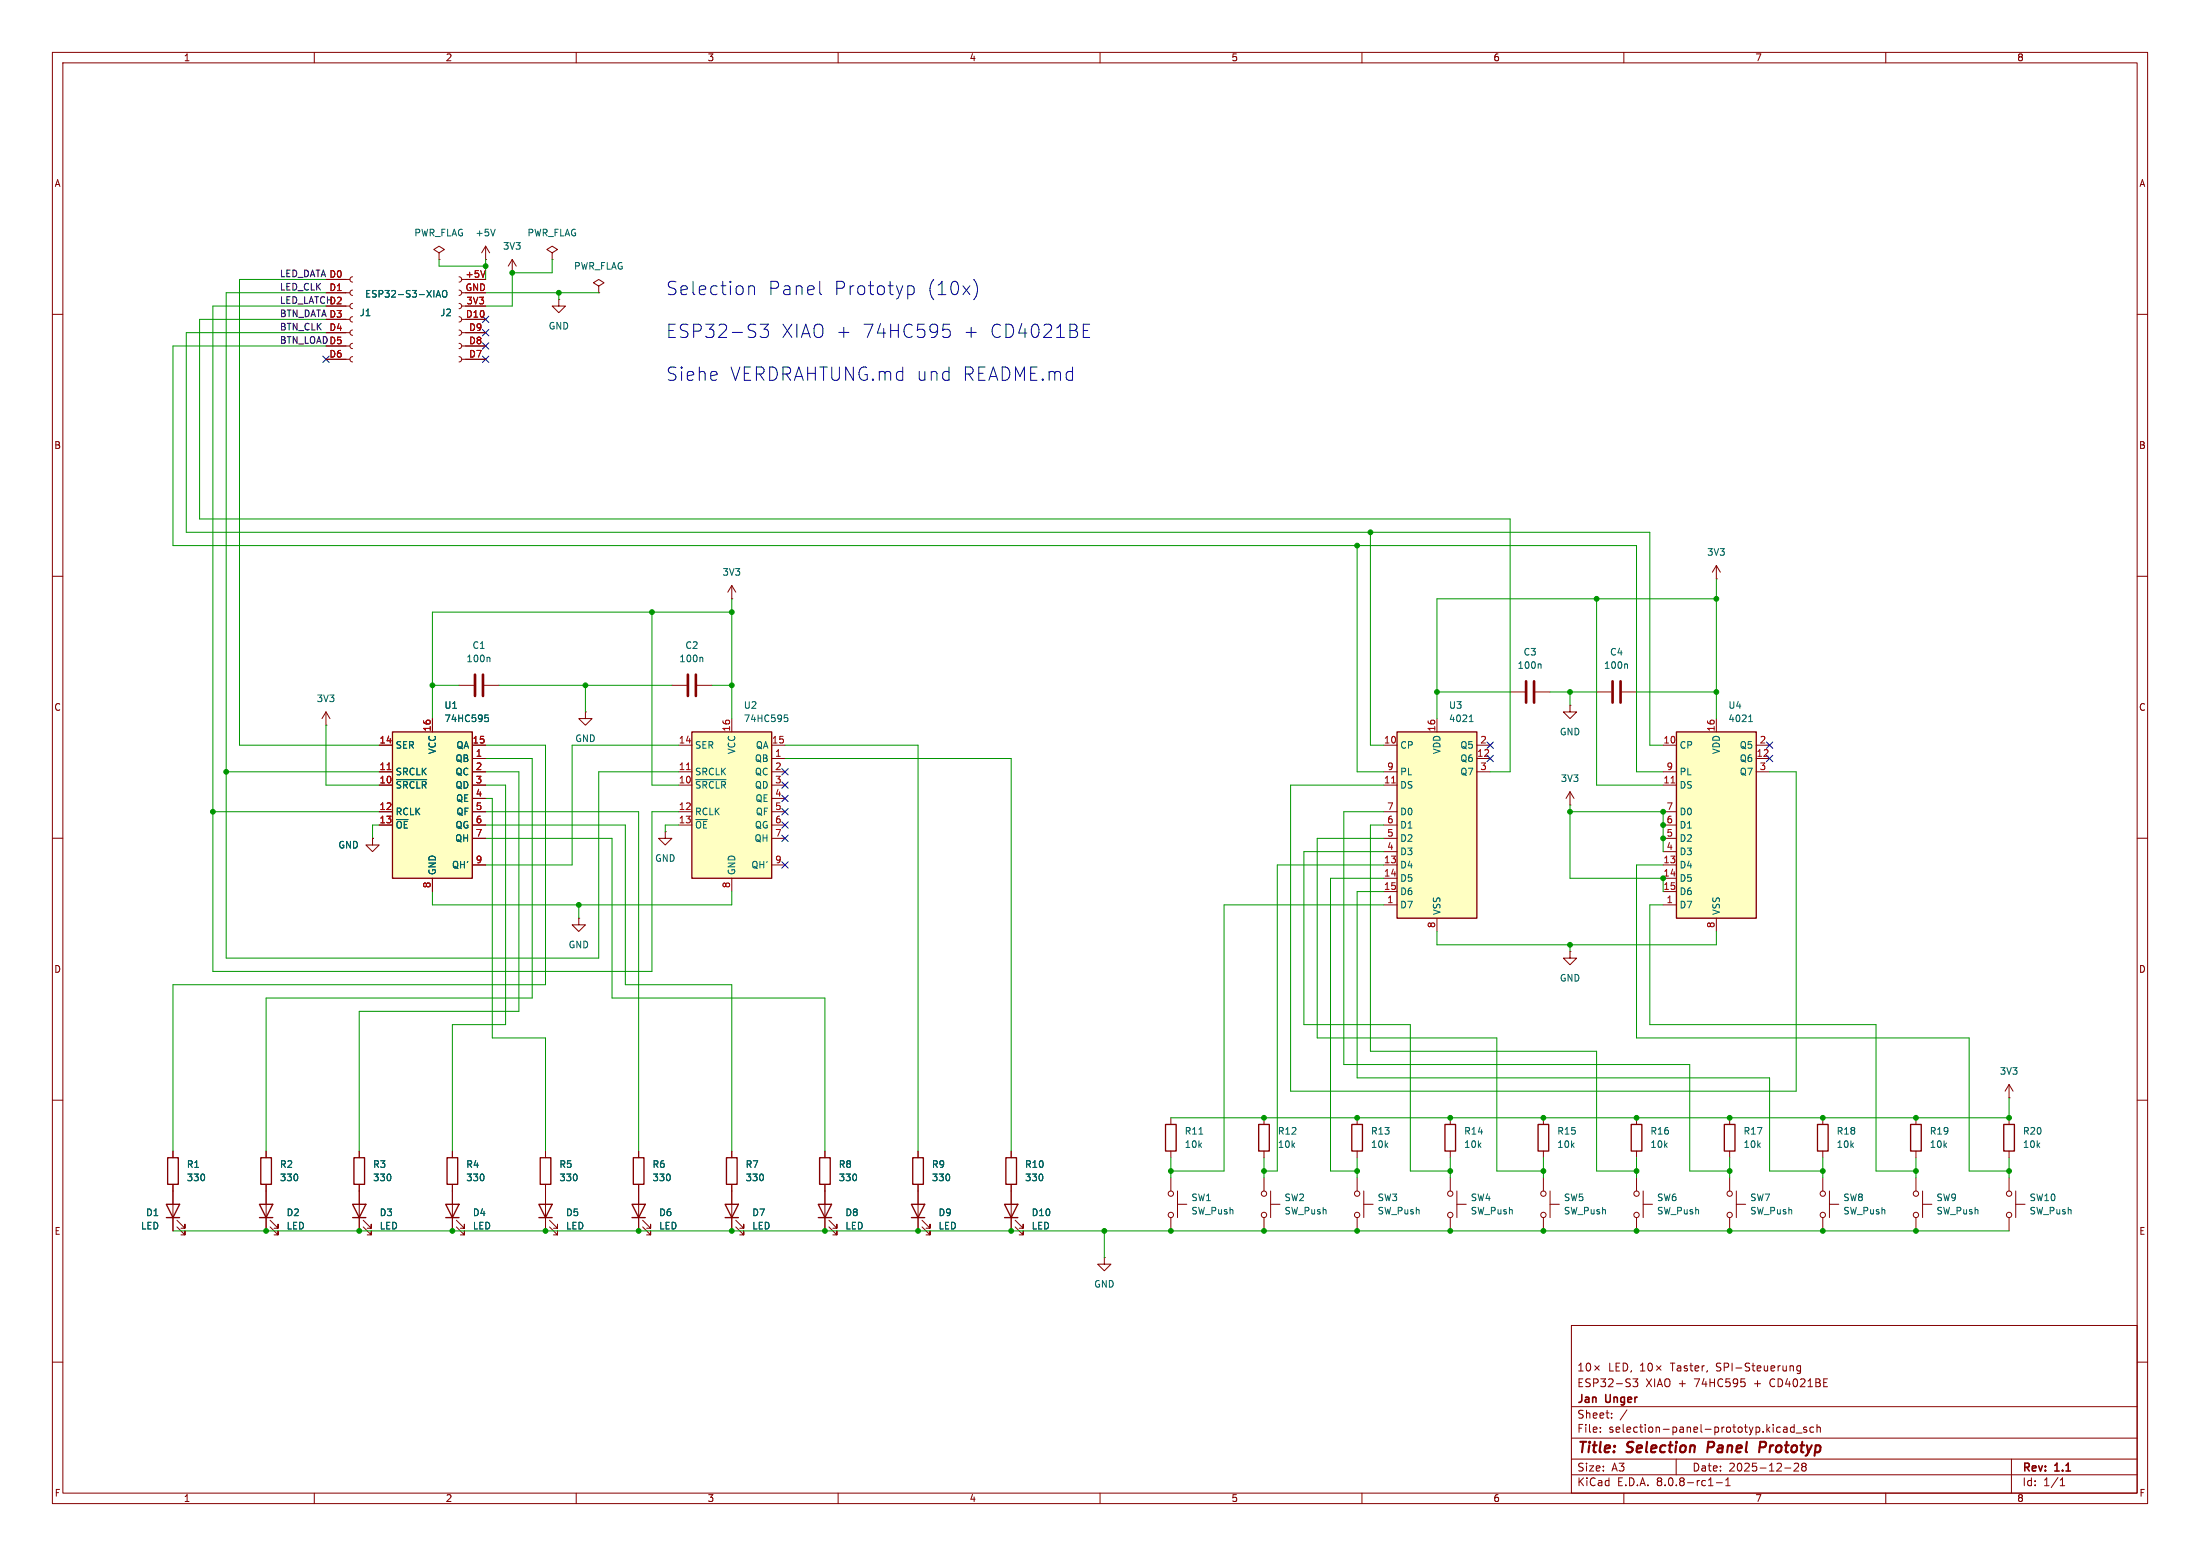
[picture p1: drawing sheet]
<svg xmlns="http://www.w3.org/2000/svg" width="420mm" height="297mm" viewBox="0 0 420 297" stroke-linecap="round" stroke-linejoin="round" font-family="sans-serif">
<g fill="none" stroke="#840000" stroke-width=".19">
<path d="M10 10h400v277h-400zM12 12h396v273h-396zM60 10v2M110 10v2M160 10v2M210 10v2M260 10v2M310 10v2M360 10v2M62.2 58.4h4.6M62.2 55.9h4.6M62.2 53.3h4.6"/>
<path d="M67.3 57.9l-.3 .2-.2 .3 .2 .4 .3 .1M67.3 55.4l-.3 .1-.2 .4 .2 .3 .3 .2M67.3 52.8l-.3 .2-.2 .3 .2 .4 .3 .1M87.6 57.9l.4 .2 .1 .3-.1 .4-.4 .1M87.6 55.4l.4 .1 .1 .4-.1 .3-.4 .2M87.6 52.8l.4 .2 .1 .3-.1 .4-.4 .1M88.1 58.4h4.6M88.1 55.9h4.6M88.1 53.3h4.6M114.3 54.6l1-.6-1-.7-1 .7 1 .6v1.3M114.3 55.9h.1M10 60h2"/>
<path d="M62.2 68.6h4.6M62.2 66h4.6M62.2 63.5h4.6M62.2 61h4.6M67.3 68.1l-.3 .1-.2 .4 .2 .3 .3 .2M67.3 65.5l-.3 .2-.2 .3 .2 .4 .3 .1M67.3 63l-.3 .1-.2 .4 .2 .4 .3 .1M67.3 60.5l-.3 .1-.2 .4 .2 .3 .3 .2M87.6 68.1l.4 .1 .1 .4-.1 .3-.4 .2M87.6 65.5l.4 .2 .1 .3-.1 .4-.4 .1M87.6 63l.4 .1 .1 .4-.1 .4-.4 .1M87.6 60.5l.4 .1 .1 .4-.1 .3-.4 .2"/>
<path d="M88.1 68.6h4.6M88.1 66h4.6M88.1 63.5h4.6M88.1 61h4.6M408 60h2M10 110h2M139.7 114.3h.1M139.7 111.8l-.8 1.2M139.7 111.8v2.5M139.7 111.8l.8 1.2M408 110h2M62.2 138.4h.1"/>
<path d="M62.2 135.9l-.7 1.3M62.2 135.9v2.5M62.2 135.9l.8 1.3M128.3 130.8h2.8M133.1 130.8h2.8M288.3 132.1h2.8M293.1 132.1h2.8M299.7 134.6v1.3h1.3l-1.3 1.3-1.3-1.3h1.3M299.7 134.6h.1M10 160h2M127 158.8v1.2h1.3l-1.3 1.3-1.3-1.3h1.3M127 158.8h.1"/>
<path d="M408 160h2M71.1 160v1.3h1.3l-1.3 1.3-1.3-1.3h1.3M71.1 160h.1M110.5 175.3v1.2h1.3l-1.3 1.3-1.3-1.3h1.3M110.5 175.3h.1M299.7 181.6v1.3h1.3l-1.3 1.3-1.3-1.3h1.3M299.7 181.6h.1M10 210h2M33 219.7v1.3M50.8 219.7v1.3M68.6 219.7v1.3M86.4 219.7v1.3"/>
<path d="M104.1 219.7v1.3M121.9 219.7v1.3M193 219.7v1.3M223.5 213.4v1.2M223.5 219.7v1.3M241.3 213.4v1.2M241.3 219.7v1.3M294.6 213.4v1.2M294.6 219.7v1.3M383.5 213.4v1.2M383.5 219.7v1.3M408 210h2"/>
<path d="M33 226.1v8.8M33.8 234.2l1.5 1.5v-.8v.8h-.8M33.8 232.9l1.5 1.5v-.7v.7h-.8M50.8 226.1v8.8M51.6 234.2l1.5 1.5v-.8v.8h-.8M51.6 232.9l1.5 1.5v-.7v.7h-.8M68.6 226.1v8.8M69.3 234.2l1.6 1.5v-.8v.8h-.8M69.3 232.9l1.6 1.5v-.7v.7h-.8M86.4 226.1v8.8M87.1 234.2l1.5 1.5v-.8v.8h-.7M87.1 232.9l1.5 1.5v-.7v.7h-.7"/>
<path d="M104.1 226.1v1.2M121.9 226.1v8.8M122.7 234.2l1.5 1.5v-.8v.8h-.8M122.7 232.9l1.5 1.5v-.7v.7h-.8M175.3 227.3v7.6M176 234.2l1.5 1.5v-.8v.8h-.7M176 232.9l1.5 1.5v-.7v.7h-.7M193 226.1v8.8M193.8 234.2l1.5 1.5v-.8v.8h-.7M193.8 232.9l1.5 1.5v-.7v.7h-.7M223.5 224.8v2.5M223.5 232.4v2.5"/>
<path d="M224.8 229.9h1.8M224.8 227.3v5.1M241.3 224.8v2.5M241.3 232.4v2.5M242.6 229.9h1.7M242.6 227.3v5.1M276.9 224.8v2.5M276.9 232.4v2.5M278.1 229.9h1.8M278.1 227.3v5.1M294.6 224.8v2.5M294.6 232.4v2.5"/>
<path d="M295.9 229.9h1.8M295.9 227.3v5.1M312.4 224.8v2.5M312.4 232.4v2.5M313.7 229.9h1.8M313.7 227.3v5.1M365.8 224.8v2.5M365.8 232.4v2.5M367 229.9h1.8M367 227.3v5.1M383.5 224.8v2.5M383.5 232.4v2.5"/>
<path d="M384.8 229.9h1.8M384.8 227.3v5.1M210.8 240v1.3h1.3l-1.3 1.3-1.3-1.3h1.3M210.8 240h.1M300 253h108v32h-108zM10 260h2M300 278.5h108M300 274.5h108M300 268.5h108M301.4 261.7h.8M301.4 260.6l.4-.4v1.5M302.9 260.3l.3-.1a.8 .8 0 0 1 .5 .7 .8 .8 0 0 1-.5 .8l-.3-.2-.1-.4z"/>
<path d="M304.4 260.7l.9 .8M305.3 260.7l-.9 .8M305.5 273.2v.2M305.5 272.5v.1M307.3 260.2v1.5h.7M307.7 270.5v.2M307.7 269.8v.1M308.5 260.9h.5M309.2 260.2h-.7v1.5h.7M309.9 260.2a.76 .76 0 0 1 .8 .7 .76 .76 0 0 1-.8 .8zM310.6 269.1l-1.3 1.9M311.4 261.6l-.1 .3"/>
<path d="M311.7 263.2h1l-.5 .6 .4 .1v.6l-.2 .2-.7-.2M313.2 261.7h.8M313.2 260.6l.4-.4v1.5M314.7 260.3l.2-.1a.8 .8 0 0 1 .6 .7 .8 .8 0 0 1-.6 .8l-.2-.2-.1-.4zM316.2 260.7l.9 .8M317.1 260.7l-.9 .8M320 278.5v3M332.4 263.2h.7M333 263.8l.2 .2-.2 .6M339.7 272.4l.2 .1M339.9 273.3l-.2 .1M340.5 272.5h.6l.1 .9"/>
<path d="M341.2 272.7l-.5 .1a.29 .29 0 0 0-.3 .3 .29 .29 0 0 0 .3 .3l.5-.1M342.2 260.7l.2 .2v.8M342.5 272.5l-.4-.1-.3 .3 .1 .6h.6M342.5 271.9v1.5M342.9 273.5h1.1M343.3 279.4v.5l-.9 .9h1M343.7 260.8l-.4-.1-.3 .3 .2 .6h.5M343.7 260.7v1.2l-.3 .3-.3-.1M344 279.4l-.1 .2 .3 .3M344.2 279.9l-.3 .3 .1 .4 .2 .2 .5-.1 .1-.2-.1-.4-.2-.2M344.2 279.9h.3M344.7 279.4l.1 .2-.3 .3"/>
<path d="M344.9 272.5l-.4-.1-.2 .2 .1 .2 .5 .2v.3h-.6M346.2 272.5l-.4-.1-.3 .3 .2 .6h.5M346.9 272.5l.2-.1 .3 .1 .1 .9M346.9 271.9v1.5M384 278.5v6.5M408 260h2M60 285v2M110 285v2M160 285v2M210 285v2M260 285v2M300 281.5h108"/>
<path d="M310 285v2M326.2 283.6h.8M327.7 283h1.1M329.4 283.6h.9M329.4 282.5l.5-.4v1.5M340.7 280.2h1.2M360 285v2M393.3 283.6h.9M393.3 282.5l.4-.4v1.5"/>
<circle cx="223.5" cy="227.8" r=".51"/>
<circle cx="223.5" cy="231.9" r=".51"/>
<circle cx="241.3" cy="231.9" r=".51"/>
<circle cx="241.3" cy="227.8" r=".51"/>
<circle cx="276.9" cy="231.9" r=".51"/>
<circle cx="276.9" cy="227.8" r=".51"/>
<circle cx="294.6" cy="227.8" r=".51"/>
<circle cx="294.6" cy="231.9" r=".51"/>
<circle cx="312.4" cy="227.8" r=".51"/>
<circle cx="312.4" cy="231.9" r=".51"/>
<circle cx="365.8" cy="231.9" r=".51"/>
<circle cx="365.8" cy="227.8" r=".51"/>
<circle cx="383.5" cy="227.8" r=".51"/>
<circle cx="383.5" cy="231.9" r=".51"/>
</g>
<path d="M326.2 275.2l-.3 2M336.8 275.2h-.7l-.3 2M336.9 276.2l-1 .1" fill="none" stroke="#840000" stroke-width=".4"/>
<g fill="none" stroke="#840000" stroke-width=".25">
<path d="M222.5 214.6h2v5.1h-2zM240.3 214.6h2v5.1h-2zM293.6 214.6h2.1v5.1h-2.1zM382.5 214.6h2.1v5.1h-2.1zM31.7 229.9h2.6l-1.3 2.5zM31.7 232.4h2.6M32 221h2v5.1h-2zM49.5 229.9h2.6l-1.3 2.5zM49.5 232.4h2.6M49.8 221h2v5.1h-2zM67.3 229.9h2.5l-1.2 2.5zM67.3 232.4h2.5"/>
<path d="M67.6 221h2v5.1h-2zM85.1 229.9h2.5l-1.2 2.5zM85.1 232.4h2.5M85.3 221h2.1v5.1h-2.1zM103.1 221h2.1v5.1h-2.1zM120.6 229.9h2.6l-1.3 2.5zM120.6 232.4h2.6M120.9 221h2v5.1h-2zM174 229.9h2.5l-1.2 2.5zM174 232.4h2.5M191.8 229.9h2.5l-1.3 2.5zM191.8 232.4h2.5"/>
<path d="M192 221h2.1v5.1h-2.1z"/>
</g>
<path d="M131.3 128.8v4M132.8 128.8v4M291.3 130v4.1M292.9 130v4.1" fill="none" stroke="#840000" stroke-width=".51"/>
<path d="M83.3 56.7l.4-1.3 .4 1.3M83.4 56.4h.6M84.6 55.5l.2-.1a.43 .43 0 0 1 .5 .5v.4a.42 .42 0 0 1-.4 .4 .42 .42 0 0 1-.4-.4zM134 125.5l.2 .1v.7M294 126.7l.2 .2v.7M228.9 216.5h.7" fill="none" stroke="#006464" stroke-width=".19"/>
<path d="M92.6 51.7l-.4 1.2" fill="none" stroke="#a90000" stroke-width=".19"/>
<path d="M266.7 139.7h15.2v35.6h-15.2z" fill="#ffffc2"/>
<path d="M266.7 139.7h15.2v35.6h-15.2zM258.1 214.6h2v5.1h-2zM275.8 214.6h2.1v5.1h-2.1zM364.7 214.6h2.1v5.1h-2.1z" fill="none" stroke="#840000" stroke-width=".25"/>
<g fill="none" stroke="#840000" stroke-width=".19">
<path d="M83.8 48.3l1-.7-1-.6-1 .6 1 .7v1.2M83.8 49.5h.1M92.7 49.5h.1M92.7 47l-.8 1.3M92.7 47v2.5M92.7 47l.8 1.3M97.8 52.1h.1M97.8 49.5l-.8 1.3M97.8 49.5v2.6M97.8 49.5l.8 1.3M105.4 48.3l1-.7-1-.6-1 .6 1 .7v1.2M105.4 49.5h.1"/>
<path d="M106.7 57.2v1.2h1.2l-1.2 1.3-1.3-1.3h1.3M106.7 57.2h.1M87.6 130.8h2.8M92.5 130.8h2.7M111.8 135.9v1.3h1.2l-1.2 1.2-1.3-1.2h1.3M111.8 135.9h.1M274.3 137.2v2.5M264.2 142.2h2.5M264.2 149.9h2.5M264.2 147.3h2.5M264.2 157.5h2.5M264.2 154.9h2.5"/>
<path d="M281.9 142.2h2.6M281.9 144.8h2.6M281.9 147.3h2.6M299.7 153.7h.1M299.7 151.1l-.7 1.3M299.7 151.1v2.6M299.7 151.1l.8 1.3M264.2 172.7h2.5M264.2 165.1h2.5M264.2 167.6h2.5M264.2 170.2h2.5M264.2 162.6h2.5"/>
<path d="M264.2 160h2.5M274.3 175.3v2.5M259.1 213.4v1.2M259.1 219.7v1.3M276.9 213.4v1.2M276.9 219.7v1.3M365.8 213.4v1.2M365.8 219.7v1.3"/>
</g>
<path d="M265.7 149.4h.7" fill="none" stroke="#a90000" stroke-width=".19"/>
<path d="M94.5 43.8l-.4 1.2M93.3 125.5l.2 .1v.7M280.5 137.7h.7M280.6 136.8l.3-.3v1.2" fill="none" stroke="#006464" stroke-width=".19"/>
<path d="M90.7 128.8v4M92.2 128.8v4" fill="none" stroke="#840000" stroke-width=".51"/>
<path d="M132.1 139.7h15.2v27.9h-15.2z" fill="#ffffc2"/>
<path d="M132.1 139.7h15.2v27.9h-15.2z" fill="none" stroke="#840000" stroke-width=".25"/>
<g fill="none" stroke="#840000" stroke-width=".19">
<path d="M327.7 110.5h.1M327.7 108l-.8 1.2M327.7 108v2.5M327.7 108l.7 1.2M139.7 137.2v2.5M304.8 132.1h2.8M309.6 132.1h2.8M129.5 149.9h2.6M129.5 147.3h2.6M129.5 154.9h2.6M129.5 157.5h2.6M129.5 142.2h2.6"/>
<path d="M147.3 144.8h2.6M147.3 149.9h2.6M147.3 147.3h2.6M147.3 154.9h2.6M147.3 157.5h2.6M147.3 142.2h2.6M147.3 152.4h2.6M139.7 167.6v2.6M147.3 160h2.6M147.3 165.1h2.6"/>
</g>
<path d="M149.7 136.5h.7M149.9 137h.3l.2 .2-.1 .5h-.4M310.5 126.7l.2 .2v.7M132.8 148.8h5.8" fill="none" stroke="#006464" stroke-width=".19"/>
<path d="M131.1 146.9h.7" fill="none" stroke="#a90000" stroke-width=".19"/>
<path d="M307.8 130v4.1M309.4 130v4.1" fill="none" stroke="#840000" stroke-width=".51"/>
<path d="M74.9 139.7h15.3v27.9h-15.3z" fill="#ffffc2"/>
<path d="M74.9 139.7h15.3v27.9h-15.3zM102.9 229.9h2.5l-1.3 2.5zM102.9 232.4h2.5M138.4 229.9h2.6l-1.3 2.5zM138.4 232.4h2.6M156.2 229.9h2.5l-1.2 2.5zM156.2 232.4h2.5M156.5 221h2v5.1h-2zM174.2 221h2.1v5.1h-2.1z" fill="none" stroke="#840000" stroke-width=".25"/>
<g fill="none" stroke="#840000" stroke-width=".19">
<path d="M82.5 137.2v2.5M72.4 149.9h2.5M72.4 147.3h2.5M72.4 154.9h2.5M72.4 157.5h2.5M72.4 142.2h2.5M90.2 144.8h2.5M90.2 149.9h2.5M90.2 147.3h2.5M90.2 154.9h2.5M90.2 157.5h2.5M90.2 142.2h2.5"/>
<path d="M90.2 152.4h2.5M82.5 167.6v2.6M90.2 160h2.5M90.2 165.1h2.5M157.5 219.7v1.3M175.3 219.7v1.3M383.5 209.6h.1M383.5 207l-.7 1.3M383.5 207v2.6M383.5 207l.8 1.3M104.1 227.3v7.6M104.9 234.2l1.5 1.5v-.8v.8h-.7"/>
<path d="M104.9 232.9l1.5 1.5v-.7v.7h-.7M139.7 227.3v7.6M140.5 234.2l1.5 1.5v-.8v.8h-.8M140.5 232.9l1.5 1.5v-.7v.7h-.8M157.5 226.1v8.8M158.2 234.2l1.6 1.5v-.8v.8h-.8M158.2 232.9l1.6 1.5v-.7v.7h-.8M175.3 226.1v1.2"/>
</g>
<path d="M92.6 136.5h.6M92.7 137h.3l.3 .2-.1 .4-.5 .1M75.7 148.8h5.8" fill="none" stroke="#006464" stroke-width=".19"/>
<path d="M73.9 146.9h.7" fill="none" stroke="#a90000" stroke-width=".19"/>
<path d="M320 139.7h15.3v35.6h-15.3z" fill="#ffffc2"/>
<path d="M320 139.7h15.3v35.6h-15.3zM311.4 214.6h2v5.1h-2zM329.2 214.6h2v5.1h-2zM347 214.6h2v5.1h-2zM138.7 221h2v5.1h-2z" fill="none" stroke="#840000" stroke-width=".25"/>
<g fill="none" stroke="#840000" stroke-width=".19">
<path d="M62.2 53.3h3.8M62.2 55.9h3.8M62.2 58.4h3.8M88.9 53.3h3.8M88.9 55.9h3.8M88.9 58.4h3.8M62.2 61h3.8M62.2 63.5h3.8M62.2 66h3.8M62.2 68.6h3.8M88.9 61h3.8M88.9 63.5h3.8"/>
<path d="M88.9 66h3.8M88.9 68.6h3.8M82.5 137.2v2.5M327.7 137.2v2.5M72.4 142.2h2.5M72.4 149.9h2.5M72.4 147.3h2.5M72.4 157.5h2.5M72.4 154.9h2.5M90.2 142.2h2.5M90.2 149.9h2.5M90.2 144.8h2.5"/>
<path d="M90.2 147.3h2.5M90.2 157.5h2.5M90.2 154.9h2.5M90.2 152.4h2.5M317.5 142.2h2.5M317.5 149.9h2.5M317.5 147.3h2.5M317.5 157.5h2.5M317.5 154.9h2.5M335.3 142.2h2.5M335.3 144.8h2.5M335.3 147.3h2.5"/>
<path d="M71.1 160h.1M82.5 167.6v2.6M90.2 165.1h2.5M90.2 160h2.5M317.5 172.7h2.5M317.5 165.1h2.5M317.5 167.6h2.5M317.5 170.2h2.5M317.5 162.6h2.5M317.5 160h2.5M327.7 175.3v2.5M33 219.7v1.3"/>
<path d="M50.8 219.7v1.3M68.6 219.7v1.3M86.4 219.7v1.3M104.1 219.7v1.3M121.9 219.7v1.3M139.7 219.7v1.3M157.5 219.7v1.3M175.3 219.7v1.3M193 219.7v1.3M312.4 213.4v1.2M312.4 219.7v1.3M330.2 213.4v1.2"/>
<path d="M330.2 219.7v1.3M348 213.4v1.2M348 219.7v1.3M33 226.1v3.8M33 232.4v2.5M50.8 226.1v3.8M50.8 232.4v2.5M68.6 226.1v3.8M68.6 232.4v2.5M86.4 226.1v3.8M86.4 232.4v2.5M104.1 226.1v3.8"/>
<path d="M104.1 232.4v2.5M121.9 226.1v3.8M121.9 232.4v2.5M139.7 226.1v3.8M139.7 232.4v2.5M157.5 226.1v3.8M157.5 232.4v2.5M175.3 226.1v3.8M175.3 232.4v2.5M193 226.1v3.8M193 232.4v2.5M259.1 224.8v2.5"/>
<path d="M259.1 232.4v2.5M260.3 229.9h1.8M260.3 227.3v5.1M330.2 224.8v2.5M330.2 232.4v2.5M331.5 229.9h1.7M331.5 227.3v5.1M348 224.8v2.5M348 232.4v2.5M349.2 229.9h1.8M349.2 227.3v5.1"/>
<circle cx="259.1" cy="231.9" r=".51"/>
<circle cx="259.1" cy="227.8" r=".51"/>
<circle cx="330.2" cy="227.8" r=".51"/>
<circle cx="330.2" cy="231.9" r=".51"/>
<circle cx="348" cy="231.9" r=".51"/>
<circle cx="348" cy="227.8" r=".51"/>
</g>
<path d="M92.6 51.7l-.4 1.2M73.9 146.9h.7M319 149.4h.7" fill="none" stroke="#a90000" stroke-width=".19"/>
<path d="M83.3 56.7l.4-1.3 .4 1.3M83.4 56.4h.6M84.6 55.5l.2-.1a.43 .43 0 0 1 .5 .5v.4a.42 .42 0 0 1-.4 .4 .42 .42 0 0 1-.4-.4zM92.6 136.5h.6M92.7 137h.3l.3 .2-.1 .4-.5 .1M333.8 137.7h.8M334 136.8l.2-.3v1.2M75.7 148.8h5.8" fill="none" stroke="#006464" stroke-width=".19"/>
<path d="M142.9 54.5v1.7M142.9 54.8a.63 .63 0 0 1 1.1 .1v1.3M156.5 53.7v2.2l.4 .3M173.3 54.7l.7-.2 .5 .5v.8l-.2 .3-.3 .1-.7-.1M173.3 54.5v2.6M185.9 53.3a2.91 2.91 0 0 1 0 3.9M145.1 61.9h1.6l-.9 .9a.69 .69 0 0 1 .9 .5v.6l-.2 .4-1 .1-.4-.2M180.1 61.9h1.2M180.3 62.8h.6l.5 .5v.6l-.2 .4-.9 .1M206.8 61.9h1.2M206.8 64.4h1.2M206.8 63.1h.9" fill="none" stroke="#0000c2" stroke-width=".19"/>
<g fill="none" stroke="#009600" stroke-width=".19">
<path d="M62.2 58.4h-21.6v127h83.9v-30.5h5M62.2 53.3h-16.5v88.9h26.7M62.2 55.9h-19v127h71.1v-35.6h15.2M83.8 49.5v1.3h8.9M92.7 55.9h21.6M92.7 49.5v3.8M105.4 49.5v2.6h-7.6v6.3h-5.1M106.7 55.9v1.3M62.2 66h-29.2v38.1h279.4v43.2h5.1M62.2 63.5h-26.6v38.1h279.4v40.6h2.5M62.2 61h-24.1v38.1h250.2v48.2h-3.8M124.5 116.8v33.1h5"/>
<path d="M139.7 114.3v22.9M139.7 116.8h-57.2v20.4M259.1 104.1v43.2h5.1M261.6 101.6v40.6h2.6M304.8 114.3v35.6h12.7M327.7 114.3h-53.4v22.9M327.7 110.5v26.7M62.2 138.4v11.5h10.2M82.5 130.8h5.1M95.2 130.8h33.1M111.8 130.8v5.1M135.9 130.8h3.8"/>
<path d="M274.3 132.1h14M295.9 132.1h8.9M299.7 132.1v2.5M312.4 132.1h15.3M40.6 154.9h31.8M43.2 147.3h29.2M72.4 157.5h-1.3v2.5M92.7 152.4h1.3v45.7h10.1v21.6M92.7 149.9h3.8v45.7h-10.1v24.1M92.7 154.9h29.2v64.8M92.7 157.5h26.7v30.5h20.3v31.7M92.7 144.8h8.9v45.7h-50.8v29.2"/>
<path d="M92.7 142.2h11.4v45.8h-71.1v31.7M92.7 147.3h6.4v45.7h-30.5v26.7M129.5 142.2h-20.3v22.9h-16.5M129.5 157.5h-2.5v1.3M149.9 144.8h43.1v74.9M149.9 142.2h25.4v77.5M264.2 157.5h-2.6v43.2h43.2v22.8h7.6M264.2 154.9h-7.7v48.3h66.1v20.3h7.6M299.7 153.7v13.9h17.8v2.6M299.7 154.9h17.8v7.7M337.8 147.3h5.1v61h-96.5v-58.4h17.8M82.5 170.2v2.5h57.2v-2.5"/>
<path d="M92.7 160h24.1v30.5h40.7v29.2M110.5 172.7v2.6M264.2 160h-12.7v38.1h34.2v25.4h8.9M264.2 170.2h-5.1v35.5h78.7v17.8h10.2M264.2 162.6h-15.3v33h20.3v27.9h7.7M264.2 172.7h-30.5v50.8h-10.2M264.2 165.1h-20.4v58.4h-2.5M264.2 167.6h-10.2v55.9h5.1M274.3 177.8v2.5h53.4v-2.5M317.5 165.1h-5.1v33h63.5v25.4h7.6M317.5 172.7h-2.5v22.9h43.1v27.9h7.7M299.7 180.3v1.3"/>
<path d="M383.5 209.6v3.8h-160M33 234.9h350.5M210.8 234.9v5.1M223.5 221v3.8M241.3 221v3.8M259.1 221v3.8M276.9 221v3.8M294.6 221v3.8M312.4 221v3.8M330.2 221v3.8M348 221v3.8M365.8 221v3.8"/>
<path d="M383.5 221v3.8"/>
</g>
<g fill="none" stroke="#000084" stroke-width=".19">
<path d="M61.6 68l1.2 1.2M62.8 68l-1.2 1.2M92.1 68l1.2 1.2M92.1 65.4l1.2 1.2M92.1 62.9l1.2 1.2M92.1 60.4l1.2 1.2M93.3 68l-1.2 1.2M93.3 65.4l-1.2 1.2M93.3 62.9l-1.2 1.2M93.3 60.4l-1.2 1.2M149.3 149.3l1.2 1.2M149.3 151.8l1.2 1.2"/>
<path d="M149.3 146.7l1.2 1.2M149.3 156.9l1.2 1.2M149.3 154.3l1.2 1.2M149.3 159.4l1.2 1.2M150.5 149.3l-1.2 1.2M150.5 151.8l-1.2 1.2M150.5 146.7l-1.2 1.2M150.5 156.9l-1.2 1.2M150.5 154.3l-1.2 1.2M150.5 159.4l-1.2 1.2M283.9 141.6l1.2 1.2M283.9 144.2l1.2 1.2"/>
<path d="M285.1 141.6l-1.2 1.2M285.1 144.2l-1.2 1.2M337.2 144.2l1.2 1.2M337.2 141.6l1.2 1.2M338.4 144.2l-1.2 1.2M338.4 141.6l-1.2 1.2M149.3 164.5l1.2 1.2M150.5 164.5l-1.2 1.2"/>
</g>
<g fill="#009600" stroke="#009600" stroke-width=".19">
<circle cx="383.5" cy="213.4" r=".46"/>
<circle cx="348" cy="223.5" r=".46"/>
<circle cx="348" cy="213.4" r=".46"/>
<circle cx="365.8" cy="223.5" r=".46"/>
<circle cx="365.8" cy="213.4" r=".46"/>
<circle cx="383.5" cy="223.5" r=".46"/>
<circle cx="299.7" cy="132.1" r=".46"/>
<circle cx="304.8" cy="114.3" r=".46"/>
<circle cx="317.5" cy="154.9" r=".46"/>
<circle cx="299.7" cy="154.9" r=".46"/>
<circle cx="317.5" cy="157.5" r=".46"/>
<circle cx="259.1" cy="104.1" r=".46"/>
<circle cx="261.6" cy="101.6" r=".46"/>
<circle cx="274.3" cy="132.1" r=".46"/>
<circle cx="327.7" cy="114.3" r=".46"/>
<circle cx="312.4" cy="213.4" r=".46"/>
<circle cx="330.2" cy="213.4" r=".46"/>
<circle cx="327.7" cy="132.1" r=".46"/>
<circle cx="317.5" cy="160" r=".46"/>
<circle cx="317.5" cy="167.6" r=".46"/>
<circle cx="299.7" cy="180.3" r=".46"/>
<circle cx="294.6" cy="213.4" r=".46"/>
<circle cx="276.9" cy="213.4" r=".46"/>
<circle cx="276.9" cy="223.5" r=".46"/>
<circle cx="294.6" cy="234.9" r=".46"/>
<circle cx="294.6" cy="223.5" r=".46"/>
<circle cx="276.9" cy="234.9" r=".46"/>
<circle cx="330.2" cy="223.5" r=".46"/>
<circle cx="312.4" cy="234.9" r=".46"/>
<circle cx="312.4" cy="223.5" r=".46"/>
<circle cx="330.2" cy="234.9" r=".46"/>
<circle cx="348" cy="234.9" r=".46"/>
<circle cx="365.8" cy="234.9" r=".46"/>
<circle cx="139.7" cy="234.9" r=".46"/>
<circle cx="157.5" cy="234.9" r=".46"/>
<circle cx="97.8" cy="52.1" r=".46"/>
<circle cx="92.7" cy="50.8" r=".46"/>
<circle cx="106.7" cy="55.9" r=".46"/>
<circle cx="43.2" cy="147.3" r=".46"/>
<circle cx="40.6" cy="154.9" r=".46"/>
<circle cx="86.4" cy="234.9" r=".46"/>
<circle cx="104.1" cy="234.9" r=".46"/>
<circle cx="50.8" cy="234.9" r=".46"/>
<circle cx="68.6" cy="234.9" r=".46"/>
<circle cx="139.7" cy="116.8" r=".46"/>
<circle cx="124.5" cy="116.8" r=".46"/>
<circle cx="82.5" cy="130.8" r=".46"/>
<circle cx="139.7" cy="130.8" r=".46"/>
<circle cx="111.8" cy="130.8" r=".46"/>
<circle cx="175.3" cy="234.9" r=".46"/>
<circle cx="193" cy="234.9" r=".46"/>
<circle cx="259.1" cy="223.5" r=".46"/>
<circle cx="259.1" cy="234.9" r=".46"/>
<circle cx="241.3" cy="223.5" r=".46"/>
<circle cx="259.1" cy="213.4" r=".46"/>
<circle cx="241.3" cy="213.4" r=".46"/>
<circle cx="241.3" cy="234.9" r=".46"/>
<circle cx="223.5" cy="234.9" r=".46"/>
<circle cx="210.8" cy="234.9" r=".46"/>
<circle cx="223.5" cy="223.5" r=".46"/>
<circle cx="110.5" cy="172.7" r=".46"/>
<circle cx="121.9" cy="234.9" r=".46"/>
</g>
<g font-size="3.5" fill="#0000c2">
<text x="127" y="56.6">Selection</text>
<text x="146.4" y="56.6">Panel</text>
<text x="159" y="56.6">Prototyp</text>
<text x="176.7" y="56.6">(10x)</text>
<text x="127" y="64.7">ESP32-S3</text>
<text x="149" y="64.7">XIAO +</text>
<text x="164.3" y="64.7">74HC595</text>
<text x="183.5" y="64.7">+</text>
<text x="188.6" y="64.7">CD4021BE</text>
<text x="127" y="72.9">Siehe</text>
<text x="139.2" y="72.9">VERDRAHTUNG.md und</text>
<text x="183.5" y="72.9">README.md</text>
</g>
<g font-size="2.8" fill="#840000">
<text x="301" y="277.9">Title:</text>
<text x="310.6" y="277.9">Selection</text>
<text x="326.8" y="277.9">Panel</text>
<text x="337.5" y="277.9">Prototyp</text>
</g>
<g font-size="2.1" fill="#840000">
<text x="319.1" y="262">Taster,</text>
<text x="327.9" y="262">SPI-Steuerung</text>
<text x="301" y="268.2">Jan</text>
<text x="301" y="265">ESP32-S3</text>
<text x="306.6" y="268.2">Unger</text>
<text x="314.1" y="265">XIAO +</text>
<text x="323.6" y="265">74HC595</text>
<text x="335.1" y="265">+</text>
<text x="338.3" y="265">CD4021BE</text>
<text x="301" y="273.7">File:</text>
<text x="301" y="271">Sheet:</text>
<text x="307.1" y="273.7">selection-panel-prototyp.kicad_sch</text>
<text x="301" y="281.1">Size:</text>
<text x="307.6" y="281.1">A3</text>
<text x="323" y="281.1">Date:</text>
<text x="330" y="281.1">2025-12-28</text>
<text x="386" y="281.3">Rev:</text>
<text x="392.4" y="281.3">1.1</text>
<text x="301" y="283.9">KiCad</text>
<text x="308.7" y="283.9">E.D.A.</text>
<text x="316.3" y="283.9">8.0.8-rc1-1</text>
<text x="386" y="283.9">Id:</text>
<text x="390.1" y="283.9">1/1</text>
</g>
<g font-size="1.8" fill="#840000">
<text x="35" y="11.9">1</text>
<text x="85" y="11.9">2</text>
<text x="135" y="11.9">3</text>
<text x="185" y="11.9">4</text>
<text x="235" y="11.9">5</text>
<text x="285" y="11.9">6</text>
<text x="335" y="11.9">7</text>
<text x="385" y="11.9">8</text>
<text x="10.3" y="35.9">A</text>
<text x="408.3" y="35.9">A</text>
<text x="10.3" y="85.9">B</text>
<text x="408.2" y="85.9">B</text>
<text x="10.3" y="135.9">C</text>
<text x="408.2" y="135.9">C</text>
<text x="10.3" y="185.9">D</text>
<text x="408.2" y="185.9">D</text>
<text x="10.3" y="235.9">E</text>
<text x="408.3" y="235.9">E</text>
<text x="10.3" y="285.9">F</text>
<text x="35" y="286.9">1</text>
<text x="85" y="286.9">2</text>
<text x="135" y="286.9">3</text>
<text x="185" y="286.9">4</text>
<text x="235" y="286.9">5</text>
<text x="285" y="286.9">6</text>
<text x="335" y="286.9">7</text>
<text x="385" y="286.9">8</text>
<text x="408.3" y="285.9">F</text>
</g>
<g font-size="1.8" fill="#006464">
<text x="79" y="45.3">PWR_FLAG</text>
<text x="90.7" y="45.3">+5V</text>
<text x="95.9" y="47.9">3V3</text>
<text x="100.6" y="45.3">PWR_FLAG</text>
<text x="109.5" y="51.7">PWR_FLAG</text>
<text x="69.6" y="57">ESP32-S3-XIAO</text>
<text x="68.6" y="60.6">J1</text>
<text x="84" y="60.6">J2</text>
<text x="104.6" y="63.1">GND</text>
<text x="325.8" y="106.3">3V3</text>
<text x="137.8" y="110.1">3V3</text>
<text x="90.1" y="124.1">C1</text>
<text x="130.7" y="124.1">C2</text>
<text x="290.8" y="125.3">C3</text>
<text x="307.3" y="125.3">C4</text>
<text x="88.9" y="126.6">100n</text>
<text x="129.6" y="126.6">100n</text>
<text x="289.6" y="127.9">100n</text>
<text x="306.1" y="127.9">100n</text>
<text x="60.4" y="134.2">3V3</text>
<text x="84.8" y="135.5">U1</text>
<text x="141.9" y="135.5">U2</text>
<text x="276.5" y="135.5">U3</text>
<text x="329.9" y="135.5">U4</text>
<text x="75.4" y="143.1">SER</text>
<text x="84.8" y="138">74HC595</text>
<text x="87" y="143.1">QA</text>
<text x="109.7" y="141.8">GND</text>
<text x="132.6" y="143.1">SER</text>
<text x="141.9" y="138">74HC595</text>
<text x="144.2" y="143.1">QA</text>
<text x="267.2" y="143.1">CP</text>
<text x="276.5" y="138">4021</text>
<text x="278.7" y="143.1">Q5</text>
<text x="297.7" y="140.6">GND</text>
<text x="320.5" y="143.1">CP</text>
<text x="329.9" y="138">4021</text>
<text x="332" y="143.1">Q5</text>
<text x="75.4" y="148.2">SRCLK</text>
<text x="83.4" y="144" transform="rotate(-90 83.4 144)">VCC</text>
<text x="86.9" y="145.6">QB</text>
<text x="86.9" y="148.2">QC</text>
<text x="132.6" y="148.2">SRCLK</text>
<text x="140.6" y="144" transform="rotate(-90 140.6 144)">VCC</text>
<text x="144" y="145.6">QB</text>
<text x="144" y="148.2">QC</text>
<text x="267.2" y="148.2">PL</text>
<text x="275.2" y="144" transform="rotate(-90 275.2 144)">VDD</text>
<text x="278.7" y="145.6">Q6</text>
<text x="278.7" y="148.2">Q7</text>
<text x="297.9" y="149.5">3V3</text>
<text x="320.5" y="148.2">PL</text>
<text x="328.5" y="144" transform="rotate(-90 328.5 144)">VDD</text>
<text x="332" y="145.6">Q6</text>
<text x="332" y="148.2">Q7</text>
<text x="75.4" y="150.7">~{SRCLR}</text>
<text x="75.4" y="155.8">RCLK</text>
<text x="86.9" y="150.7">QD</text>
<text x="87" y="153.3">QE</text>
<text x="87" y="155.8">QF</text>
<text x="132.6" y="150.7">~{SRCLR}</text>
<text x="132.6" y="155.8">RCLK</text>
<text x="144" y="150.7">QD</text>
<text x="144.1" y="153.3">QE</text>
<text x="144.2" y="155.8">QF</text>
<text x="267.2" y="150.7">DS</text>
<text x="267.2" y="155.8">D0</text>
<text x="320.5" y="150.7">DS</text>
<text x="320.5" y="155.8">D0</text>
<text x="75.4" y="158.3">~{OE}</text>
<text x="86.8" y="160.9">QH</text>
<text x="86.9" y="158.3">QG</text>
<text x="132.6" y="158.3">~{OE}</text>
<text x="143.9" y="160.9">QH</text>
<text x="144" y="158.3">QG</text>
<text x="267.2" y="160.9">D2</text>
<text x="267.2" y="158.3">D1</text>
<text x="320.5" y="160.9">D2</text>
<text x="320.5" y="158.3">D1</text>
<text x="64.5" y="162.2">GND</text>
<text x="83.4" y="167.1" transform="rotate(-90 83.4 167.1)">GND</text>
<text x="86.2" y="166">QH'</text>
<text x="125" y="164.7">GND</text>
<text x="140.6" y="167.1" transform="rotate(-90 140.6 167.1)">GND</text>
<text x="143.3" y="166">QH'</text>
<text x="267.2" y="166">D4</text>
<text x="267.2" y="163.4">D3</text>
<text x="320.5" y="166">D4</text>
<text x="320.5" y="163.4">D3</text>
<text x="267.2" y="173.6">D7</text>
<text x="267.2" y="168.5">D5</text>
<text x="267.2" y="171">D6</text>
<text x="320.5" y="173.6">D7</text>
<text x="320.5" y="168.5">D5</text>
<text x="320.5" y="171">D6</text>
<text x="275.2" y="174.8" transform="rotate(-90 275.2 174.8)">VSS</text>
<text x="328.5" y="174.8" transform="rotate(-90 328.5 174.8)">VSS</text>
<text x="108.5" y="181.2">GND</text>
<text x="297.7" y="187.6">GND</text>
<text x="381.7" y="205.3">3V3</text>
<text x="226.1" y="219.3">10k</text>
<text x="226.1" y="216.8">R11</text>
<text x="243.8" y="219.3">10k</text>
<text x="243.8" y="216.8">R12</text>
<text x="261.6" y="219.3">10k</text>
<text x="261.6" y="216.8">R13</text>
<text x="279.4" y="219.3">10k</text>
<text x="279.4" y="216.8">R14</text>
<text x="297.2" y="219.3">10k</text>
<text x="297.2" y="216.8">R15</text>
<text x="315" y="219.3">10k</text>
<text x="315" y="216.8">R16</text>
<text x="332.7" y="219.3">10k</text>
<text x="332.7" y="216.8">R17</text>
<text x="350.5" y="219.3">10k</text>
<text x="350.5" y="216.8">R18</text>
<text x="368.3" y="219.3">10k</text>
<text x="368.3" y="216.8">R19</text>
<text x="386.1" y="219.3">10k</text>
<text x="386.1" y="216.8">R20</text>
<text x="35.6" y="223.1">R1</text>
<text x="35.6" y="225.7">330</text>
<text x="53.3" y="223.1">R2</text>
<text x="53.3" y="225.7">330</text>
<text x="71.1" y="223.1">R3</text>
<text x="71.1" y="225.7">330</text>
<text x="88.9" y="223.1">R4</text>
<text x="88.9" y="225.7">330</text>
<text x="106.7" y="223.1">R5</text>
<text x="106.7" y="225.7">330</text>
<text x="124.5" y="223.1">R6</text>
<text x="124.5" y="225.7">330</text>
<text x="142.2" y="223.1">R7</text>
<text x="142.2" y="225.7">330</text>
<text x="160" y="223.1">R8</text>
<text x="160" y="225.7">330</text>
<text x="177.8" y="223.1">R9</text>
<text x="177.8" y="225.7">330</text>
<text x="195.6" y="225.7">330</text>
<text x="195.6" y="223.1">R10</text>
<text x="27.8" y="232.3">D1</text>
<text x="54.6" y="232.3">D2</text>
<text x="72.4" y="232.3">D3</text>
<text x="90.2" y="232.3">D4</text>
<text x="108" y="232.3">D5</text>
<text x="125.7" y="232.3">D6</text>
<text x="143.5" y="232.3">D7</text>
<text x="161.3" y="232.3">D8</text>
<text x="179.1" y="232.3">D9</text>
<text x="196.9" y="232.3">D10</text>
<text x="227.3" y="229.5">SW1</text>
<text x="227.3" y="232">SW_Push</text>
<text x="245.1" y="229.5">SW2</text>
<text x="245.1" y="232">SW_Push</text>
<text x="262.9" y="229.5">SW3</text>
<text x="262.9" y="232">SW_Push</text>
<text x="280.7" y="229.5">SW4</text>
<text x="280.7" y="232">SW_Push</text>
<text x="298.5" y="229.5">SW5</text>
<text x="298.5" y="232">SW_Push</text>
<text x="316.2" y="229.5">SW6</text>
<text x="316.2" y="232">SW_Push</text>
<text x="334" y="229.5">SW7</text>
<text x="334" y="232">SW_Push</text>
<text x="351.8" y="229.5">SW8</text>
<text x="351.8" y="232">SW_Push</text>
<text x="369.6" y="229.5">SW9</text>
<text x="369.6" y="232">SW_Push</text>
<text x="387.4" y="229.5">SW10</text>
<text x="387.4" y="232">SW_Push</text>
<text x="26.8" y="234.9">LED</text>
<text x="54.6" y="234.9">LED</text>
<text x="72.4" y="234.9">LED</text>
<text x="90.2" y="234.9">LED</text>
<text x="108" y="234.9">LED</text>
<text x="125.7" y="234.9">LED</text>
<text x="143.5" y="234.9">LED</text>
<text x="161.3" y="234.9">LED</text>
<text x="179.1" y="234.9">LED</text>
<text x="196.9" y="234.9">LED</text>
<text x="208.8" y="246">GND</text>
</g>
<g font-size="1.8" fill="#0f0f0f">
<text x="53.3" y="53">LED_DATA D0</text>
<text x="53.3" y="55.5">LED_CLK</text>
<text x="53.3" y="58.1">LED_LATCHD2</text>
<text x="53.3" y="65.7">BTN_LOADD5</text>
<text x="53.3" y="60.6">BTN_DATAD3</text>
<text x="53.3" y="63.2">BTN_CLK</text>
</g>
<g font-size="1.8" fill="#a90000">
<text x="62.8" y="53.1">D0</text>
<text x="88.8" y="53.1">+5V</text>
<text x="62.8" y="55.6">D1</text>
<text x="62.8" y="58.2">D2</text>
<text x="88.8" y="55.6">GND</text>
<text x="88.9" y="58.2">3V3</text>
<text x="62.8" y="63.2">D4</text>
<text x="62.8" y="60.7">D3</text>
<text x="62.8" y="65.8">D5</text>
<text x="88.9" y="60.7">D10</text>
<text x="89.5" y="65.8">D8</text>
<text x="89.5" y="63.2">D9</text>
<text x="62.8" y="68.3">D6</text>
<text x="89.5" y="68.3">D7</text>
<text x="72.3" y="142">14</text>
<text x="82.3" y="139.7" transform="rotate(-90 82.3 139.7)">16</text>
<text x="90.1" y="142">15</text>
<text x="129.5" y="142">14</text>
<text x="139.4" y="139.7" transform="rotate(-90 139.4 139.7)">16</text>
<text x="147.3" y="142">15</text>
<text x="264.1" y="142">10</text>
<text x="274.1" y="139.7" transform="rotate(-90 274.1 139.7)">16</text>
<text x="282.5" y="142">2</text>
<text x="317.5" y="142">10</text>
<text x="327.4" y="139.7" transform="rotate(-90 327.4 139.7)">16</text>
<text x="335.8" y="142">2</text>
<text x="72.3" y="149.6">10</text>
<text x="72.3" y="147.1">11</text>
<text x="90.7" y="144.5">1</text>
<text x="90.7" y="147.1">2</text>
<text x="90.7" y="149.6">3</text>
<text x="129.5" y="149.6">10</text>
<text x="129.5" y="147.1">11</text>
<text x="147.9" y="144.5">1</text>
<text x="147.9" y="147.1">2</text>
<text x="147.9" y="149.6">3</text>
<text x="264.1" y="149.6">11</text>
<text x="264.7" y="147.1">9</text>
<text x="281.9" y="144.5">12</text>
<text x="282.5" y="147.1">3</text>
<text x="317.5" y="149.6">11</text>
<text x="318.1" y="147.1">9</text>
<text x="335.2" y="144.5">12</text>
<text x="335.8" y="147.1">3</text>
<text x="72.3" y="154.7">12</text>
<text x="90.7" y="152.1">4</text>
<text x="90.7" y="154.7">5</text>
<text x="129.5" y="154.7">12</text>
<text x="147.9" y="152.1">4</text>
<text x="147.9" y="154.7">5</text>
<text x="264.7" y="154.7">7</text>
<text x="318.1" y="154.7">7</text>
<text x="72.3" y="157.2">13</text>
<text x="90.7" y="157.2">6</text>
<text x="90.7" y="159.8">7</text>
<text x="129.5" y="157.2">13</text>
<text x="147.9" y="157.2">6</text>
<text x="147.9" y="159.8">7</text>
<text x="264.7" y="159.8">5</text>
<text x="264.7" y="157.2">6</text>
<text x="318.1" y="159.8">5</text>
<text x="318.1" y="157.2">6</text>
<text x="90.7" y="164.8">9</text>
<text x="147.9" y="164.8">9</text>
<text x="264.1" y="164.8">13</text>
<text x="264.1" y="167.4">14</text>
<text x="264.7" y="162.3">4</text>
<text x="317.5" y="164.8">13</text>
<text x="317.5" y="167.4">14</text>
<text x="318.1" y="162.3">4</text>
<text x="82.3" y="169.6" transform="rotate(-90 82.3 169.6)">8</text>
<text x="139.4" y="169.6" transform="rotate(-90 139.4 169.6)">8</text>
<text x="264.1" y="169.9">15</text>
<text x="264.7" y="172.5">1</text>
<text x="317.5" y="169.9">15</text>
<text x="318.1" y="172.5">1</text>
<text x="274.1" y="177.2" transform="rotate(-90 274.1 177.2)">8</text>
<text x="327.4" y="177.2" transform="rotate(-90 327.4 177.2)">8</text>
</g>
</svg>
